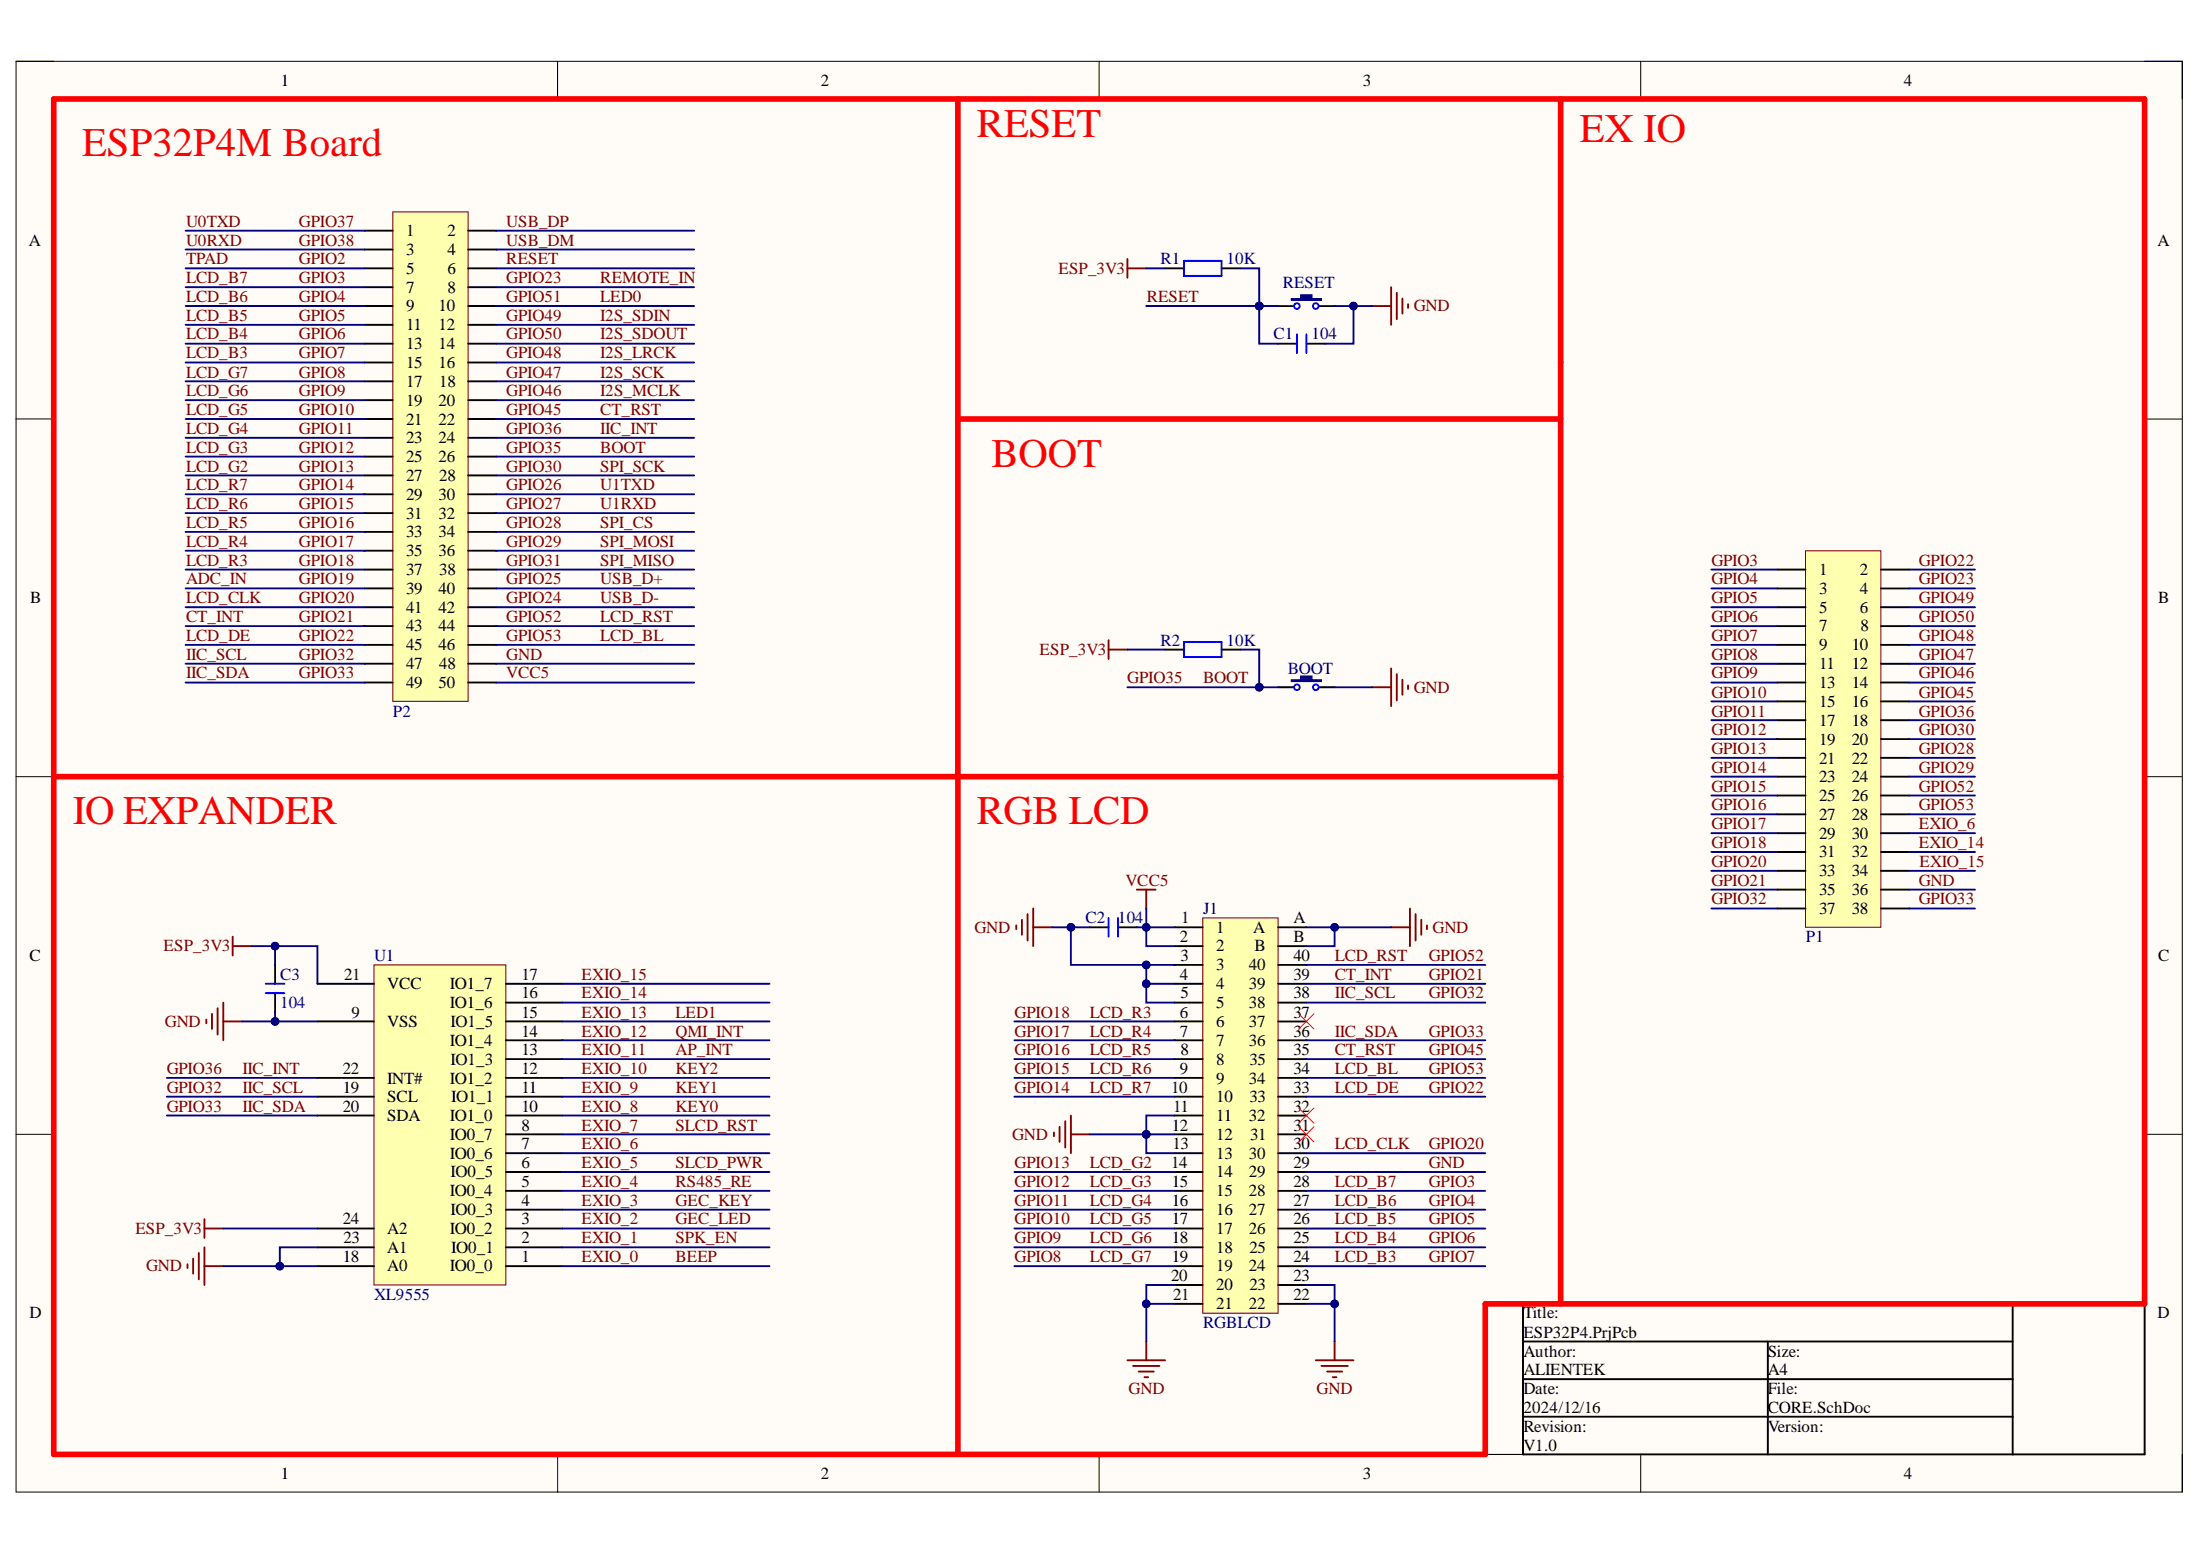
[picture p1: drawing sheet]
<svg xmlns="http://www.w3.org/2000/svg" width="297mm" height="210mm" viewBox="0 0 297 210" stroke-linecap="round" stroke-linejoin="round" font-family="sans-serif">
<path d="M2.2 8.3h292.4v193.1h-292.4z" fill-rule="evenodd" fill="#fffcf8"/>
<path d="M2.2 8.3h292.4v193.1h-292.4z" fill="none" stroke="#000" stroke-width=".14"/>
<path d="M7.3 13.4h282.3v182.9h-282.3z" fill-rule="evenodd" fill="#fffcf8"/>
<g fill="none" stroke="#000" stroke-width=".14">
<path d="M2.2 8.3h5.1M7.3 13.4h282.3v182.9h-282.3zM75.3 8.3v5.1M148.4 8.3v5.1M221.5 8.3v5.1M289.6 8.3h5v5.1M2.2 56.6h5.1M289.6 56.6h5M2.2 104.8h5.1M289.6 104.8h5M2.2 153.1h5.1M289.6 153.1h5"/>
<path d="M75.3 196.3v5.1M148.4 196.3v5.1M221.5 196.3v5.1M294.6 196.3v5.1"/>
</g>
<path d="M172.6 41.3h2.5M177.7 41.3h2.5M205.6 176h84v20.3h-84zM271.7 176v20.3M205.6 181.1h66.1M205.6 186.2h66.1M205.6 191.2h66.1M238.7 181.1v15.2" fill="none" stroke="#000" stroke-width=".25"/>
<path d="M7.3 13.4h282.3v162.6h-89.1v20.3h-193.2zM129.3 13.4v91.4h-122" fill="none" stroke="#f00" stroke-width=".76"/>
<circle cx="175.1" cy="41.3" r=".38" fill="#fff"/>
<circle cx="175.1" cy="41.3" r=".38" fill="none" stroke="#00f" stroke-width=".25"/>
<circle cx="177.7" cy="41.3" r=".38" fill="#fff"/>
<circle cx="177.7" cy="41.3" r=".38" fill="none" stroke="#00f" stroke-width=".25"/>
<path d="M174.3 40.4h4.1" fill="none" stroke="#000080" stroke-width=".25"/>
<path d="M174.3 40.3h4.1v.3h-4.1z" fill="none" stroke="#000080" stroke-width=".14"/>
<path d="M175.6 39.8h1.5v.5h-1.5z" fill-rule="evenodd" fill="#000080"/>
<path d="M175.6 39.8h1.5v.5h-1.5z" fill="none" stroke="#000080" stroke-width=".14"/>
<path d="M152.2 35v2.5M152.2 36.2h2.6" fill="none" stroke="#800000" stroke-width=".25"/>
<path d="M172.6 92.8h2.5M177.7 92.8h2.5" fill="none" stroke="#000" stroke-width=".25"/>
<circle cx="175.1" cy="92.8" r=".38" fill="#fff"/>
<circle cx="175.1" cy="92.8" r=".38" fill="none" stroke="#00f" stroke-width=".25"/>
<circle cx="177.7" cy="92.8" r=".38" fill="#fff"/>
<circle cx="177.7" cy="92.8" r=".38" fill="none" stroke="#00f" stroke-width=".25"/>
<path d="M174.3 91.9h4.1" fill="none" stroke="#000080" stroke-width=".25"/>
<path d="M174.3 91.8h4.1v.2h-4.1z" fill="none" stroke="#000080" stroke-width=".14"/>
<path d="M175.6 91.2h1.5v.6h-1.5z" fill-rule="evenodd" fill="#000080"/>
<path d="M175.6 91.2h1.5v.6h-1.5z" fill="none" stroke="#000080" stroke-width=".14"/>
<path d="M187.8 38.8v5M188.6 39.5v3.6M185.3 41.3h2.5M189.4 40.3v2M190.1 41.1v.5M149.7 86.4v2.6M149.7 87.7h2.5" fill="none" stroke="#800000" stroke-width=".25"/>
<path d="M157.3 36.2h2.6M164.9 36.2h2.6M172.6 46.4h2.5M176.4 46.4h2.5M157.3 87.7h2.6M164.9 87.7h2.6" fill="none" stroke="#000" stroke-width=".25"/>
<path d="M159.9 35.2h5v2h-5zM175.1 45.1v2.6M176.4 45.1v2.6M159.9 86.7h5v2h-5z" fill="none" stroke="#00f" stroke-width=".25"/>
<path d="M210.7 13.4v35.5M129.3 56.6h81.4M129.3 104.8v91.5" fill="none" stroke="#f00" stroke-width=".76"/>
<path d="M162.4 123.9h10.2v53.4h-10.2z" fill-rule="evenodd" fill="#ffffb0"/>
<path d="M162.4 123.9h10.2v53.4h-10.2z" fill="none" stroke="#800000" stroke-width=".14"/>
<g fill="none" stroke="#000" stroke-width=".25">
<path d="M147.1 125.2h2.6M150.9 125.2h2.6M158.6 125.2h3.8M158.6 127.7h3.8M158.6 130.3h3.8M158.6 132.8h3.8M158.6 135.3h3.8M158.6 137.9h3.8M172.6 125.2h3.8M172.6 127.7h3.8M172.6 130.3h3.8M172.6 132.8h3.8"/>
<path d="M172.6 135.3h3.8M172.6 137.9h3.8M158.6 140.4h3.8M158.6 143h3.8M158.6 145.5h3.8M158.6 148h3.8M158.6 150.6h3.8M158.6 153.1h3.8M158.6 155.7h3.8M158.6 158.2h3.8M172.6 140.4h3.8M172.6 143h3.8"/>
<path d="M172.6 145.5h3.8M172.6 148h3.8M172.6 150.6h3.8M172.6 153.1h3.8M172.6 155.7h3.8M172.6 158.2h3.8M158.6 160.7h3.8M158.6 163.3h3.8M158.6 165.8h3.8M158.6 168.4h3.8M158.6 170.9h3.8M158.6 173.5h3.8"/>
<path d="M158.6 176h3.8M172.6 160.8h3.8M172.6 163.3h3.8M172.6 165.8h3.8M172.6 168.4h3.8M172.6 173.5h3.8M172.6 176h3.8M172.6 170.9h3.8"/>
</g>
<path d="M149.7 123.9v2.5M150.9 123.9v2.5" fill="none" stroke="#00f" stroke-width=".25"/>
<g fill="none" stroke="#800000" stroke-width=".25">
<path d="M137.2 124.9v.5M138 124.2v2M138.7 123.4v3.6M139.5 122.6v5.1M139.5 125.2h2.5M187.8 125.2h2.6M190.4 122.6v5.1M191.1 123.4v3.6M191.9 124.2v2M192.7 124.9v.5M142.3 152.9v.5M143.1 152.1v2"/>
<path d="M143.8 151.3v3.6M144.6 150.6v5.1M144.6 153.1h2.5M152.2 183.6h5.1M153 184.4h3.5M153.7 185.1h2.1M154.5 185.9h.5M154.8 181.1v2.5M177.7 183.6h5M178.4 184.4h3.6M179.2 185.1h2M179.9 185.9h.5"/>
<path d="M180.2 181.1v2.5"/>
</g>
<path d="M175.4 136.9l2 2M177.4 136.9l-2 2M175.4 152.1l2 2M175.4 149.6l2 2M177.4 152.1l-2 2M177.4 149.6l-2 2" fill="none" stroke="#f00" stroke-width=".14"/>
<path d="M210.7 48.9v127.1" fill="none" stroke="#f00" stroke-width=".76"/>
<path d="M50.5 130.3h17.8v43.2h-17.8z" fill-rule="evenodd" fill="#ffffb0"/>
<path d="M50.5 130.3h17.8v43.2h-17.8z" fill="none" stroke="#800000" stroke-width=".14"/>
<g fill="none" stroke="#000" stroke-width=".25">
<path d="M37.1 130.3v2.5M37.1 134.1v2.5M42.9 132.8h7.6M42.9 137.9h7.6M68.3 132.8h7.6M68.3 137.9h7.6M68.3 135.3h7.6M42.9 145.5h7.6M42.9 148h7.6M42.9 150.6h7.6M68.3 145.5h7.6M68.3 148h7.6"/>
<path d="M68.3 150.6h7.6M68.3 140.4h7.6M68.3 143h7.6M68.3 153.1h7.6M68.3 155.7h7.6M68.3 158.2h7.6M42.9 165.8h7.6M42.9 168.4h7.6M42.9 170.9h7.6M68.3 165.8h7.6M68.3 168.4h7.6M68.3 170.9h7.6"/>
<path d="M68.3 160.7h7.6M68.3 163.3h7.6"/>
</g>
<g fill="none" stroke="#800000" stroke-width=".25">
<path d="M185.3 92.8h2.5M187.8 90.2v5.1M188.6 91v3.6M189.4 91.8v2M190.1 92.5v.5M27.9 137.6v.5M28.6 136.9v2M29.4 136.1v3.6M30.1 135.3v5.1M30.1 137.9h2.6M31.4 126.4v2.6M31.4 127.7h2.6"/>
<path d="M153.5 120.1h2.5M154.8 120.1v2.5M25.3 170.7v.5M26.1 169.9v2M26.8 169.1v3.6M27.6 168.4v5.1M27.6 170.9h2.5"/>
</g>
<path d="M35.9 134.1h2.5M35.9 132.8h2.5" fill="none" stroke="#00f" stroke-width=".25"/>
<path d="M129.3 104.8h81.4" fill="none" stroke="#f00" stroke-width=".76"/>
<path d="M53 28.6h10.2v66.1h-10.2z" fill-rule="evenodd" fill="#ffffb0"/>
<path d="M53 28.6h10.2v66.1h-10.2z" fill="none" stroke="#800000" stroke-width=".14"/>
<g fill="none" stroke="#000" stroke-width=".25">
<path d="M49.2 31.1h3.8M49.2 33.7h3.8M49.2 36.2h3.8M49.2 38.8h3.8M63.2 31.1h3.8M63.2 33.7h3.8M63.2 36.2h3.8M63.2 38.8h3.8M49.2 41.3h3.8M49.2 43.8h3.8M49.2 46.4h3.8M49.2 48.9h3.8"/>
<path d="M49.2 51.5h3.8M49.2 54h3.8M49.2 56.6h3.8M49.2 59.1h3.8M63.2 41.3h3.8M63.2 43.8h3.8M63.2 46.4h3.8M63.2 48.9h3.8M63.2 51.5h3.8M63.2 54h3.8M63.2 56.6h3.8M63.2 59.1h3.8"/>
<path d="M49.2 61.6h3.8M49.2 64.2h3.8M49.2 66.7h3.8M49.2 69.3h3.8M49.2 71.8h3.8M49.2 74.3h3.8M49.2 76.9h3.8M49.2 79.4h3.8M63.2 61.6h3.8M63.2 64.2h3.8M63.2 66.7h3.8M63.2 69.3h3.8"/>
<path d="M63.2 71.8h3.8M63.2 74.3h3.8M63.2 76.9h3.8M63.2 79.4h3.8M49.2 82h3.8M49.2 84.5h3.8M49.2 87.1h3.8M49.2 89.6h3.8M49.2 92.1h3.8M63.2 82h3.8M63.2 84.5h3.8M63.2 87.1h3.8"/>
<path d="M63.2 89.6h3.8M63.2 92.1h3.8"/>
</g>
<path d="M243.8 74.3h10.2v50.9h-10.2z" fill-rule="evenodd" fill="#ffffb0"/>
<path d="M243.8 74.3h10.2v50.9h-10.2z" fill="none" stroke="#800000" stroke-width=".14"/>
<g fill="none" stroke="#000" stroke-width=".25">
<path d="M240 76.9h3.8M240 79.4h3.8M254 76.9h3.8M254 79.4h3.8M240 82h3.8M240 84.5h3.8M240 87.1h3.8M240 89.6h3.8M240 92.1h3.8M240 94.7h3.8M240 97.2h3.8M240 99.8h3.8"/>
<path d="M254 82h3.8M254 84.5h3.8M254 87.1h3.8M254 89.6h3.8M254 92.1h3.8M254 94.7h3.8M254 97.2h3.8M254 99.8h3.8M240 102.3h3.8M240 104.8h3.8M240 107.4h3.8M240 109.9h3.8"/>
<path d="M240 112.5h3.8M240 115h3.8M240 117.6h3.8M254 102.3h3.8M254 104.8h3.8M254 107.4h3.8M254 109.9h3.8M254 112.5h3.8M254 115h3.8M254 117.6h3.8M240 120.1h3.8M240 122.6h3.8"/>
<path d="M254 120.1h3.8M254 122.6h3.8"/>
</g>
<g fill="none" stroke="#000080" stroke-width=".25">
<path d="M25.1 31.1h24.1M25.1 33.7h24.1M25.1 36.2h24.1M25.1 38.8h24.1M67 31.1h26.7M67 33.7h26.7M67 36.2h26.7M25.1 41.3h24.1M25.1 43.8h24.1M25.1 46.4h24.1M25.1 48.9h24.1M25.1 51.5h24.1"/>
<path d="M25.1 54h24.1M25.1 56.6h24.1M25.1 59.1h24.1M67 43.8h26.7M67 46.4h26.7M67 48.9h26.7M67 51.5h26.7M67 54h26.7M67 56.6h26.7M67 59.1h26.7M154.8 41.3h15.2M25.1 61.6h24.1"/>
<path d="M25.1 64.2h24.1M25.1 66.7h24.1M25.1 69.3h24.1M25.1 71.8h24.1M25.1 74.3h24.1M25.1 76.9h24.1M25.1 79.4h24.1M67 61.6h26.7M67 64.2h26.7M67 66.7h26.7M67 69.3h26.7M67 71.8h26.7"/>
<path d="M67 74.3h26.7M67 76.9h26.7M67 79.4h26.7M25.1 82h24.1M25.1 84.5h24.1M25.1 87.1h24.1M25.1 89.6h24.1M25.1 92.1h24.1M67 82h26.7M67 84.5h26.7M67 87.1h26.7M67 89.6h26.7"/>
<path d="M67 92.1h26.7"/>
</g>
<circle cx="170" cy="41.3" r=".51" fill="#000080"/>
<circle cx="170" cy="41.3" r=".51" fill="none" stroke="#000080" stroke-width=".14"/>
<path d="M170 41.3v5.1h2.6" fill="none" stroke="#000080" stroke-width=".25"/>
<circle cx="170" cy="41.3" r=".51" fill="#000080"/>
<circle cx="170" cy="41.3" r=".51" fill="none" stroke="#000080" stroke-width=".14"/>
<path d="M167.5 36.2h2.5v5.1" fill="none" stroke="#000080" stroke-width=".25"/>
<circle cx="170" cy="41.3" r=".51" fill="#000080"/>
<circle cx="170" cy="41.3" r=".51" fill="none" stroke="#000080" stroke-width=".14"/>
<path d="M170 41.3h2.6" fill="none" stroke="#000080" stroke-width=".25"/>
<circle cx="170" cy="41.3" r=".51" fill="#000080"/>
<circle cx="170" cy="41.3" r=".51" fill="none" stroke="#000080" stroke-width=".14"/>
<g fill="none" stroke="#000080" stroke-width=".25">
<path d="M154.8 36.2h2.5M152.2 87.7h5.1M180.2 92.8h5.1M137 137.9h21.6M154.8 132.8h3.8M176.4 130.3h24.1M176.4 132.8h24.1M176.4 135.3h24.1M137 140.4h21.6M137 143h21.6M137 145.5h21.6M137 148h21.6"/>
<path d="M137 158.2h21.6M176.4 140.4h24.1M176.4 143h24.1M176.4 145.5h24.1M176.4 148h24.1M176.4 158.2h24.1M176.4 155.7h24.1M137 160.7h21.6M137 163.3h21.6M137 165.8h21.6M137 168.4h21.6M137 170.9h21.6"/>
<path d="M176.4 160.8h24.1M176.4 163.3h24.1M176.4 165.8h24.1M176.4 168.4h24.1M176.4 170.9h24.1"/>
</g>
<circle cx="154.8" cy="132.8" r=".51" fill="#000080"/>
<circle cx="154.8" cy="132.8" r=".51" fill="none" stroke="#000080" stroke-width=".14"/>
<path d="M158.6 150.6h-3.8v2.5" fill="none" stroke="#000080" stroke-width=".25"/>
<circle cx="154.8" cy="153.1" r=".51" fill="#000080"/>
<circle cx="154.8" cy="153.1" r=".51" fill="none" stroke="#000080" stroke-width=".14"/>
<path d="M154.8 153.1v2.6h3.8" fill="none" stroke="#000080" stroke-width=".25"/>
<circle cx="154.8" cy="153.1" r=".51" fill="#000080"/>
<circle cx="154.8" cy="153.1" r=".51" fill="none" stroke="#000080" stroke-width=".14"/>
<path d="M176.4 173.5h3.8v2.5" fill="none" stroke="#000080" stroke-width=".25"/>
<circle cx="180.2" cy="176" r=".51" fill="#000080"/>
<circle cx="180.2" cy="176" r=".51" fill="none" stroke="#000080" stroke-width=".14"/>
<path d="M180.2 125.2v2.5h-3.8" fill="none" stroke="#000080" stroke-width=".25"/>
<circle cx="180.2" cy="125.2" r=".51" fill="#000080"/>
<circle cx="180.2" cy="125.2" r=".51" fill="none" stroke="#000080" stroke-width=".14"/>
<path d="M144.6 125.2v5.1h10.2" fill="none" stroke="#000080" stroke-width=".25"/>
<circle cx="144.6" cy="125.2" r=".51" fill="#000080"/>
<circle cx="144.6" cy="125.2" r=".51" fill="none" stroke="#000080" stroke-width=".14"/>
<circle cx="154.8" cy="130.3" r=".51" fill="#000080"/>
<circle cx="154.8" cy="130.3" r=".51" fill="none" stroke="#000080" stroke-width=".14"/>
<g fill="none" stroke="#000080" stroke-width=".25">
<path d="M75.9 132.8h28M75.9 135.3h28M75.9 137.9h28M75.9 140.4h28M75.9 143h28M75.9 145.5h28M75.9 148h28M75.9 150.6h28M75.9 153.1h28M75.9 155.7h28M75.9 158.2h28M42.9 168.4h-5.1v2.5"/>
<path d="M75.9 160.7h28M75.9 163.3h28M75.9 165.8h28M75.9 168.4h28M75.9 170.9h28"/>
</g>
<circle cx="37.8" cy="170.9" r=".51" fill="#000080"/>
<circle cx="37.8" cy="170.9" r=".51" fill="none" stroke="#000080" stroke-width=".14"/>
<path d="M154.8 122.6v2.6h3.8M22.5 145.5h20.4M22.5 148h20.4M22.5 150.6h20.4" fill="none" stroke="#000080" stroke-width=".25"/>
<circle cx="154.8" cy="125.2" r=".51" fill="#000080"/>
<circle cx="154.8" cy="125.2" r=".51" fill="none" stroke="#000080" stroke-width=".14"/>
<path d="M182.7 41.3v5.1h-3.8" fill="none" stroke="#000080" stroke-width=".25"/>
<circle cx="182.7" cy="41.3" r=".51" fill="#000080"/>
<circle cx="182.7" cy="41.3" r=".51" fill="none" stroke="#000080" stroke-width=".14"/>
<path d="M180.2 41.3h5.1" fill="none" stroke="#000080" stroke-width=".25"/>
<circle cx="182.7" cy="41.3" r=".51" fill="#000080"/>
<circle cx="182.7" cy="41.3" r=".51" fill="none" stroke="#000080" stroke-width=".14"/>
<path d="M167.5 87.7h2.5v5.1" fill="none" stroke="#000080" stroke-width=".25"/>
<circle cx="170" cy="92.8" r=".51" fill="#000080"/>
<circle cx="170" cy="92.8" r=".51" fill="none" stroke="#000080" stroke-width=".14"/>
<path d="M152.2 92.8h20.4" fill="none" stroke="#000080" stroke-width=".25"/>
<circle cx="170" cy="92.8" r=".51" fill="#000080"/>
<circle cx="170" cy="92.8" r=".51" fill="none" stroke="#000080" stroke-width=".14"/>
<path d="M30.1 170.9h12.8" fill="none" stroke="#000080" stroke-width=".25"/>
<circle cx="37.8" cy="170.9" r=".51" fill="#000080"/>
<circle cx="37.8" cy="170.9" r=".51" fill="none" stroke="#000080" stroke-width=".14"/>
<path d="M153.5 125.2h1.3v2.5h3.8" fill="none" stroke="#000080" stroke-width=".25"/>
<circle cx="154.8" cy="125.2" r=".51" fill="#000080"/>
<circle cx="154.8" cy="125.2" r=".51" fill="none" stroke="#000080" stroke-width=".14"/>
<path d="M158.6 176h-3.8v5.1" fill="none" stroke="#000080" stroke-width=".25"/>
<circle cx="154.8" cy="176" r=".51" fill="#000080"/>
<circle cx="154.8" cy="176" r=".51" fill="none" stroke="#000080" stroke-width=".14"/>
<path d="M158.6 173.5h-3.8v2.5" fill="none" stroke="#000080" stroke-width=".25"/>
<circle cx="154.8" cy="176" r=".51" fill="#000080"/>
<circle cx="154.8" cy="176" r=".51" fill="none" stroke="#000080" stroke-width=".14"/>
<path d="M176.4 176h3.8v5.1" fill="none" stroke="#000080" stroke-width=".25"/>
<circle cx="180.2" cy="176" r=".51" fill="#000080"/>
<circle cx="180.2" cy="176" r=".51" fill="none" stroke="#000080" stroke-width=".14"/>
<path d="M142 125.2h5.1" fill="none" stroke="#000080" stroke-width=".25"/>
<circle cx="144.6" cy="125.2" r=".51" fill="#000080"/>
<circle cx="144.6" cy="125.2" r=".51" fill="none" stroke="#000080" stroke-width=".14"/>
<path d="M147.1 153.1h11.5" fill="none" stroke="#000080" stroke-width=".25"/>
<circle cx="154.8" cy="153.1" r=".51" fill="#000080"/>
<circle cx="154.8" cy="153.1" r=".51" fill="none" stroke="#000080" stroke-width=".14"/>
<path d="M158.6 130.3h-3.8v5h3.8" fill="none" stroke="#000080" stroke-width=".25"/>
<circle cx="154.8" cy="132.8" r=".51" fill="#000080"/>
<circle cx="154.8" cy="132.8" r=".51" fill="none" stroke="#000080" stroke-width=".14"/>
<circle cx="154.8" cy="130.3" r=".51" fill="#000080"/>
<circle cx="154.8" cy="130.3" r=".51" fill="none" stroke="#000080" stroke-width=".14"/>
<path d="M176.4 125.2h11.4" fill="none" stroke="#000080" stroke-width=".25"/>
<circle cx="180.2" cy="125.2" r=".51" fill="#000080"/>
<circle cx="180.2" cy="125.2" r=".51" fill="none" stroke="#000080" stroke-width=".14"/>
<path d="M67 38.8h26.7M67 41.3h26.7M32.7 137.9h10.2" fill="none" stroke="#000080" stroke-width=".25"/>
<circle cx="37.1" cy="137.9" r=".51" fill="#000080"/>
<circle cx="37.1" cy="137.9" r=".51" fill="none" stroke="#000080" stroke-width=".14"/>
<path d="M34 127.7h8.9v5.1" fill="none" stroke="#000080" stroke-width=".25"/>
<circle cx="37.1" cy="127.7" r=".51" fill="#000080"/>
<circle cx="37.1" cy="127.7" r=".51" fill="none" stroke="#000080" stroke-width=".14"/>
<path d="M37.1 136.6v1.3" fill="none" stroke="#000080" stroke-width=".25"/>
<circle cx="37.1" cy="137.9" r=".51" fill="#000080"/>
<circle cx="37.1" cy="137.9" r=".51" fill="none" stroke="#000080" stroke-width=".14"/>
<path d="M37.1 127.7v2.6" fill="none" stroke="#000080" stroke-width=".25"/>
<circle cx="37.1" cy="127.7" r=".51" fill="#000080"/>
<circle cx="37.1" cy="127.7" r=".51" fill="none" stroke="#000080" stroke-width=".14"/>
<g fill="none" stroke="#000080" stroke-width=".25">
<path d="M231.1 76.9h8.9M231.1 79.4h8.9M257.8 76.9h8.9M257.8 79.4h8.9M231.1 82h8.9M231.1 84.5h8.9M231.1 87.1h8.9M231.1 89.6h8.9M231.1 92.1h8.9M231.1 94.7h8.9M231.1 97.2h8.9M231.1 99.8h8.9"/>
<path d="M257.8 82h8.9M257.8 84.5h8.9M257.8 87.1h8.9M257.8 89.6h8.9M257.8 92.1h8.9M257.8 94.7h8.9M257.8 97.2h8.9M257.8 99.8h8.9M231.1 102.3h8.9M231.1 104.8h8.9M231.1 107.4h8.9M231.1 109.9h8.9"/>
<path d="M231.1 112.5h8.9M231.1 115h8.9M231.1 117.6h8.9M257.8 102.3h8.9M257.8 104.8h8.9M257.8 107.4h8.9M257.8 109.9h8.9M257.8 112.5h8.9M257.8 115h8.9M257.8 117.6h8.9M231.1 120.1h8.9M231.1 122.6h8.9"/>
<path d="M257.8 120.1h8.9M257.8 122.6h8.9M30.1 165.8h12.8"/>
</g>
<path d="M27.6 164.6v2.5M27.6 165.8h2.5" fill="none" stroke="#800000" stroke-width=".25"/>
<g font-size="5.5" fill="#f00">
<text x="11.1" y="21.1">ESP32P4M Board</text>
<text x="131.9" y="18.5">RESET</text>
<text x="213.3" y="19.1">EX IO</text>
<text x="133.8" y="63">BOOT</text>
<text x="9.8" y="111.3">IO EXPANDER</text>
<text x="131.9" y="111.3">RGB LCD</text>
</g>
<g font-size="2.3">
<text x="37.9" y="11.6">1</text>
<text x="110.8" y="11.6">2</text>
<text x="184" y="11.6">3</text>
<text x="257" y="11.6">4</text>
<text x="3.9" y="33.1">A</text>
<text x="54.8" y="31.9">1</text>
<text x="54.8" y="34.4">3</text>
<text x="60.4" y="31.9">2</text>
<text x="60.4" y="34.4">4</text>
<text x="291.3" y="33.1">A</text>
<text x="54.8" y="36.9">5</text>
<text x="54.8" y="39.5">7</text>
<text x="60.4" y="36.9">6</text>
<text x="60.4" y="39.5">8</text>
<text x="54.8" y="42">9</text>
<text x="54.8" y="44.6">11</text>
<text x="54.8" y="47.1">13</text>
<text x="59.2" y="42">10</text>
<text x="59.2" y="44.6">12</text>
<text x="59.2" y="47.1">14</text>
<text x="54.8" y="49.7">15</text>
<text x="54.8" y="52.3">17</text>
<text x="59.2" y="49.7">16</text>
<text x="59.3" y="52.3">18</text>
<text x="54.8" y="54.8">19</text>
<text x="54.8" y="57.3">21</text>
<text x="54.8" y="59.9">23</text>
<text x="59.2" y="54.8">20</text>
<text x="59.2" y="57.3">22</text>
<text x="59.2" y="59.9">24</text>
<text x="54.8" y="62.4">25</text>
<text x="54.8" y="64.9">27</text>
<text x="59.2" y="62.4">26</text>
<text x="59.3" y="64.9">28</text>
<text x="54.8" y="67.5">29</text>
<text x="54.8" y="70">31</text>
<text x="59.2" y="67.5">30</text>
<text x="59.2" y="70">32</text>
<text x="54.8" y="72.5">33</text>
<text x="54.8" y="75.1">35</text>
<text x="54.8" y="77.6">37</text>
<text x="59.2" y="72.5">34</text>
<text x="59.2" y="75.1">36</text>
<text x="59.3" y="77.6">38</text>
<text x="245.6" y="77.6">1</text>
<text x="251.1" y="77.6">2</text>
<text x="4.1" y="81.4">B</text>
<text x="54.8" y="80.2">39</text>
<text x="54.8" y="82.7">41</text>
<text x="59.2" y="80.2">40</text>
<text x="59.2" y="82.7">42</text>
<text x="245.6" y="80.2">3</text>
<text x="245.6" y="82.7">5</text>
<text x="251.1" y="80.2">4</text>
<text x="251.1" y="82.7">6</text>
<text x="291.4" y="81.4">B</text>
<text x="54.8" y="85.2">43</text>
<text x="54.8" y="87.8">45</text>
<text x="59.2" y="85.2">44</text>
<text x="59.2" y="87.8">46</text>
<text x="245.6" y="85.2">7</text>
<text x="245.6" y="87.8">9</text>
<text x="250" y="87.8">10</text>
<text x="251.2" y="85.2">8</text>
<text x="54.8" y="90.3">47</text>
<text x="54.8" y="92.9">49</text>
<text x="59.2" y="92.9">50</text>
<text x="59.3" y="90.3">48</text>
<text x="245.6" y="90.3">11</text>
<text x="245.6" y="92.9">13</text>
<text x="245.6" y="95.5">15</text>
<text x="250" y="90.3">12</text>
<text x="250" y="92.9">14</text>
<text x="250" y="95.5">16</text>
<text x="245.6" y="98">17</text>
<text x="245.6" y="100.5">19</text>
<text x="250" y="98">18</text>
<text x="250" y="100.5">20</text>
<text x="245.6" y="103.1">21</text>
<text x="245.6" y="105.6">23</text>
<text x="250" y="103.1">22</text>
<text x="250" y="105.6">24</text>
<text x="245.6" y="108.1">25</text>
<text x="245.6" y="110.7">27</text>
<text x="245.6" y="113.2">29</text>
<text x="250" y="108.1">26</text>
<text x="250" y="110.7">28</text>
<text x="250" y="113.2">30</text>
<text x="245.6" y="115.7">31</text>
<text x="245.6" y="118.3">33</text>
<text x="250" y="115.7">32</text>
<text x="250" y="118.3">34</text>
<text x="159.5" y="124.6">1</text>
<text x="164.2" y="125.9">1</text>
<text x="169.2" y="125.9">A</text>
<text x="174.6" y="124.6">A</text>
<text x="245.6" y="120.8">35</text>
<text x="245.6" y="123.4">37</text>
<text x="250" y="120.8">36</text>
<text x="250" y="123.4">38</text>
<text x="4" y="129.7">C</text>
<text x="159.3" y="127.2">2</text>
<text x="159.4" y="129.7">3</text>
<text x="164.2" y="128.4">2</text>
<text x="164.2" y="131">3</text>
<text x="168.6" y="131">40</text>
<text x="169.4" y="128.4">B</text>
<text x="174.6" y="127.2">B</text>
<text x="174.6" y="129.7">40</text>
<text x="291.4" y="129.7">C</text>
<text x="46.4" y="132.2">21</text>
<text x="47.5" y="137.4">9</text>
<text x="52.3" y="133.5">VCC</text>
<text x="60.7" y="133.5">IO1_7</text>
<text x="60.7" y="136.1">IO1_6</text>
<text x="70.4" y="132.2">17</text>
<text x="70.4" y="134.8">16</text>
<text x="70.4" y="137.4">15</text>
<text x="159.3" y="132.2">4</text>
<text x="159.3" y="137.4">6</text>
<text x="159.4" y="134.8">5</text>
<text x="164.2" y="133.5">4</text>
<text x="164.2" y="136.1">5</text>
<text x="168.6" y="136.1">38</text>
<text x="168.6" y="133.5">39</text>
<text x="174.6" y="137.4">37</text>
<text x="174.6" y="134.8">38</text>
<text x="174.6" y="132.2">39</text>
<text x="52.3" y="138.7">VSS</text>
<text x="60.7" y="141.2">IO1_4</text>
<text x="60.8" y="138.7">IO1_5</text>
<text x="60.8" y="143.7">IO1_3</text>
<text x="70.4" y="139.9">14</text>
<text x="70.4" y="142.5">13</text>
<text x="159.3" y="139.9">7</text>
<text x="159.4" y="142.5">8</text>
<text x="164.2" y="138.7">6</text>
<text x="164.2" y="141.2">7</text>
<text x="164.2" y="143.7">8</text>
<text x="168.6" y="141.2">36</text>
<text x="168.6" y="138.7">37</text>
<text x="168.7" y="143.7">35</text>
<text x="174.6" y="142.5">35</text>
<text x="174.6" y="139.9">36</text>
<text x="46.3" y="145">22</text>
<text x="46.3" y="147.5">19</text>
<text x="52.3" y="146.3">INT#</text>
<text x="52.3" y="148.8">SCL</text>
<text x="60.7" y="146.3">IO1_2</text>
<text x="60.9" y="148.8">IO1_1</text>
<text x="70.4" y="145">12</text>
<text x="70.4" y="147.5">11</text>
<text x="158.1" y="147.5">10</text>
<text x="159.3" y="145">9</text>
<text x="164.2" y="146.3">9</text>
<text x="164.2" y="148.8">10</text>
<text x="168.6" y="146.3">34</text>
<text x="168.7" y="148.8">33</text>
<text x="174.6" y="147.5">33</text>
<text x="174.6" y="145">34</text>
<text x="46.3" y="150.1">20</text>
<text x="52.3" y="151.3">SDA</text>
<text x="60.7" y="151.3">IO1_0</text>
<text x="60.7" y="153.9">IO0_7</text>
<text x="70.4" y="150.1">10</text>
<text x="70.4" y="152.6">8</text>
<text x="70.4" y="155.1">7</text>
<text x="158.2" y="152.6">12</text>
<text x="158.3" y="155.1">13</text>
<text x="158.4" y="150.1">11</text>
<text x="164.2" y="151.3">11</text>
<text x="164.2" y="153.9">12</text>
<text x="168.6" y="151.3">32</text>
<text x="168.8" y="153.9">31</text>
<text x="174.6" y="155.1">30</text>
<text x="174.6" y="152.6">31</text>
<text x="174.6" y="150.1">32</text>
<text x="60.7" y="156.4">IO0_6</text>
<text x="60.7" y="161.5">IO0_4</text>
<text x="60.8" y="158.9">IO0_5</text>
<text x="70.4" y="157.7">6</text>
<text x="70.4" y="160.2">5</text>
<text x="158.1" y="157.7">14</text>
<text x="158.2" y="160.2">15</text>
<text x="164.2" y="156.4">13</text>
<text x="164.2" y="158.9">14</text>
<text x="164.2" y="161.5">15</text>
<text x="168.6" y="161.5">28</text>
<text x="168.6" y="158.9">29</text>
<text x="168.6" y="156.4">30</text>
<text x="174.6" y="160.2">28</text>
<text x="174.6" y="157.7">29</text>
<text x="46.3" y="165.3">24</text>
<text x="46.4" y="167.8">23</text>
<text x="52.3" y="166.6">A2</text>
<text x="60.7" y="166.6">IO0_2</text>
<text x="60.8" y="164">IO0_3</text>
<text x="70.4" y="162.7">4</text>
<text x="70.4" y="165.3">3</text>
<text x="70.4" y="167.8">2</text>
<text x="158.2" y="162.7">16</text>
<text x="158.2" y="165.3">17</text>
<text x="158.2" y="167.8">18</text>
<text x="164.2" y="164">16</text>
<text x="164.2" y="166.6">17</text>
<text x="168.6" y="166.6">26</text>
<text x="168.6" y="164">27</text>
<text x="174.6" y="167.8">25</text>
<text x="174.6" y="165.3">26</text>
<text x="174.6" y="162.7">27</text>
<text x="46.3" y="170.4">18</text>
<text x="52.3" y="169.1">A1</text>
<text x="52.3" y="171.6">A0</text>
<text x="60.7" y="171.6">IO0_0</text>
<text x="60.9" y="169.1">IO0_1</text>
<text x="70.4" y="170.4">1</text>
<text x="158.1" y="172.9">20</text>
<text x="158.2" y="170.4">19</text>
<text x="164.2" y="169.1">18</text>
<text x="164.2" y="171.6">19</text>
<text x="168.6" y="171.6">24</text>
<text x="168.7" y="169.1">25</text>
<text x="174.6" y="172.9">23</text>
<text x="174.6" y="170.4">24</text>
<text x="4" y="178">D</text>
<text x="158.4" y="175.4">21</text>
<text x="164.2" y="174.2">20</text>
<text x="164.2" y="176.7">21</text>
<text x="168.6" y="176.7">22</text>
<text x="168.7" y="174.2">23</text>
<text x="174.6" y="175.4">22</text>
<text x="205.7" y="178">Title:</text>
<text x="291.3" y="178">D</text>
<text x="205.7" y="183.1">Author:</text>
<text x="205.7" y="180.6">ESP32P4.PrjPcb</text>
<text x="205.7" y="185.7">ALIENTEK</text>
<text x="238.7" y="183.1">Size:</text>
<text x="238.7" y="185.7">A4</text>
<text x="205.7" y="188.2">Date:</text>
<text x="205.7" y="190.7">2024/12/16</text>
<text x="238.7" y="188.2">File:</text>
<text x="238.7" y="190.7">CORE.SchDoc</text>
<text x="205.7" y="193.3">Revision:</text>
<text x="205.7" y="195.8">V1.0</text>
<text x="238.7" y="193.3">Version:</text>
<text x="37.9" y="199.6">1</text>
<text x="110.8" y="199.6">2</text>
<text x="184" y="199.6">3</text>
<text x="257" y="199.6">4</text>
</g>
<g font-size="2.3" fill="#800000">
<text x="25.1" y="30.6">U0TXD</text>
<text x="25.1" y="33.1">U0RXD</text>
<text x="25.1" y="35.7">TPAD</text>
<text x="40.4" y="30.6">GPIO37</text>
<text x="40.4" y="33.1">GPIO38</text>
<text x="40.4" y="35.7">GPIO2</text>
<text x="68.4" y="35.7">RESET</text>
<text x="68.4" y="33.1">USB_DM</text>
<text x="68.4" y="30.6">USB_DP</text>
<text x="25.1" y="40.8">LCD_B6</text>
<text x="25.1" y="38.2">LCD_B7</text>
<text x="40.4" y="38.2">GPIO3</text>
<text x="40.4" y="40.8">GPIO4</text>
<text x="68.4" y="38.2">GPIO23</text>
<text x="68.4" y="40.8">GPIO51</text>
<text x="81.1" y="40.8">LED0</text>
<text x="81.1" y="38.2">REMOTE_IN</text>
<text x="142.9" y="36.9">ESP_3V3</text>
<text x="154.8" y="40.8">RESET</text>
<text x="25.1" y="45.8">LCD_B4</text>
<text x="25.1" y="43.3">LCD_B5</text>
<text x="40.4" y="43.3">GPIO5</text>
<text x="40.4" y="45.8">GPIO6</text>
<text x="68.4" y="43.3">GPIO49</text>
<text x="68.4" y="45.8">GPIO50</text>
<text x="81.1" y="43.3">I2S_SDIN</text>
<text x="81.1" y="45.8">I2S_SDOUT</text>
<text x="190.9" y="42">GND</text>
<text x="25.1" y="48.4">LCD_B3</text>
<text x="25.1" y="53.5">LCD_G6</text>
<text x="25.1" y="51">LCD_G7</text>
<text x="40.4" y="48.4">GPIO7</text>
<text x="40.4" y="51">GPIO8</text>
<text x="40.4" y="53.5">GPIO9</text>
<text x="68.4" y="53.5">GPIO46</text>
<text x="68.4" y="51">GPIO47</text>
<text x="68.4" y="48.4">GPIO48</text>
<text x="81.1" y="53.5">I2S_MCLK</text>
<text x="81.1" y="51">I2S_SCK</text>
<text x="81.1" y="48.4">I2S_LRCK</text>
<text x="25.1" y="58.6">LCD_G4</text>
<text x="25.1" y="56.1">LCD_G5</text>
<text x="40.4" y="56.1">GPIO10</text>
<text x="40.4" y="58.6">GPIO11</text>
<text x="68.4" y="58.6">GPIO36</text>
<text x="68.4" y="56.1">GPIO45</text>
<text x="81.1" y="56.1">CT_RST</text>
<text x="81.1" y="58.6">IIC_INT</text>
<text x="25.1" y="63.7">LCD_G2</text>
<text x="25.1" y="61.1">LCD_G3</text>
<text x="40.4" y="61.1">GPIO12</text>
<text x="40.4" y="63.7">GPIO13</text>
<text x="68.4" y="63.7">GPIO30</text>
<text x="68.4" y="61.1">GPIO35</text>
<text x="81.1" y="61.1">BOOT</text>
<text x="81.1" y="63.7">SPI_SCK</text>
<text x="25.1" y="71.3">LCD_R5</text>
<text x="25.1" y="68.7">LCD_R6</text>
<text x="25.1" y="66.2">LCD_R7</text>
<text x="40.4" y="66.2">GPIO14</text>
<text x="40.4" y="68.7">GPIO15</text>
<text x="40.4" y="71.3">GPIO16</text>
<text x="68.4" y="66.2">GPIO26</text>
<text x="68.4" y="68.7">GPIO27</text>
<text x="68.4" y="71.3">GPIO28</text>
<text x="81.1" y="66.2">U1TXD</text>
<text x="81.1" y="68.7">U1RXD</text>
<text x="81.1" y="71.3">SPI_CS</text>
<text x="25.1" y="76.3">LCD_R3</text>
<text x="25.1" y="73.8">LCD_R4</text>
<text x="40.4" y="73.8">GPIO17</text>
<text x="40.4" y="76.3">GPIO18</text>
<text x="68.4" y="73.8">GPIO29</text>
<text x="68.4" y="76.3">GPIO31</text>
<text x="81.1" y="76.3">SPI_MISO</text>
<text x="81.1" y="73.8">SPI_MOSI</text>
<text x="231.1" y="76.3">GPIO3</text>
<text x="259.1" y="76.3">GPIO22</text>
<text x="25.1" y="84">CT_INT</text>
<text x="25.1" y="81.4">LCD_CLK</text>
<text x="25.1" y="78.9">ADC_IN</text>
<text x="40.4" y="78.9">GPIO19</text>
<text x="40.4" y="81.4">GPIO20</text>
<text x="40.4" y="84">GPIO21</text>
<text x="68.4" y="81.4">GPIO24</text>
<text x="68.4" y="78.9">GPIO25</text>
<text x="68.4" y="84">GPIO52</text>
<text x="81.1" y="81.4">USB_D-</text>
<text x="81.1" y="78.9">USB_D+</text>
<text x="81.1" y="84">LCD_RST</text>
<text x="231.1" y="78.9">GPIO4</text>
<text x="231.1" y="81.4">GPIO5</text>
<text x="231.1" y="84">GPIO6</text>
<text x="259.1" y="78.9">GPIO23</text>
<text x="259.1" y="81.4">GPIO49</text>
<text x="259.1" y="84">GPIO50</text>
<text x="25.1" y="89">IIC_SCL</text>
<text x="25.1" y="86.5">LCD_DE</text>
<text x="40.4" y="86.5">GPIO22</text>
<text x="40.4" y="89">GPIO32</text>
<text x="68.4" y="86.5">GPIO53</text>
<text x="68.4" y="89">GND</text>
<text x="81.1" y="86.5">LCD_BL</text>
<text x="140.4" y="88.4">ESP_3V3</text>
<text x="231.1" y="86.5">GPIO7</text>
<text x="231.1" y="89">GPIO8</text>
<text x="259.1" y="89">GPIO47</text>
<text x="259.1" y="86.5">GPIO48</text>
<text x="25.1" y="91.6">IIC_SDA</text>
<text x="40.4" y="91.6">GPIO33</text>
<text x="68.4" y="91.6">VCC5</text>
<text x="152.2" y="92.2">GPIO35</text>
<text x="162.4" y="92.2">BOOT</text>
<text x="190.9" y="93.5">GND</text>
<text x="231.1" y="91.6">GPIO9</text>
<text x="231.1" y="94.2">GPIO10</text>
<text x="259.1" y="94.2">GPIO45</text>
<text x="259.1" y="91.6">GPIO46</text>
<text x="231.1" y="96.7">GPIO11</text>
<text x="231.1" y="99.3">GPIO12</text>
<text x="231.1" y="101.8">GPIO13</text>
<text x="259.1" y="96.7">GPIO36</text>
<text x="259.1" y="99.3">GPIO30</text>
<text x="259.1" y="101.8">GPIO28</text>
<text x="231.1" y="104.3">GPIO14</text>
<text x="231.1" y="106.9">GPIO15</text>
<text x="259.1" y="104.3">GPIO29</text>
<text x="259.1" y="106.9">GPIO52</text>
<text x="231.1" y="109.4">GPIO16</text>
<text x="231.1" y="111.9">GPIO17</text>
<text x="259.1" y="109.4">GPIO53</text>
<text x="259.1" y="111.9">EXIO_6</text>
<text x="152" y="119.5">VCC5</text>
<text x="231.1" y="114.5">GPIO18</text>
<text x="231.1" y="117">GPIO20</text>
<text x="231.1" y="119.5">GPIO21</text>
<text x="259.1" y="114.5">EXIO_14</text>
<text x="259.1" y="119.5">GND</text>
<text x="259.2" y="117">EXIO_15</text>
<text x="131.6" y="125.9">GND</text>
<text x="193.4" y="125.9">GND</text>
<text x="231.1" y="122.1">GPIO32</text>
<text x="259.1" y="122.1">GPIO33</text>
<text x="22.1" y="128.4">ESP_3V3</text>
<text x="180.2" y="129.7">LCD_RST</text>
<text x="192.9" y="129.7">GPIO52</text>
<text x="78.5" y="137.4">EXIO_13</text>
<text x="78.5" y="134.8">EXIO_14</text>
<text x="78.5" y="132.2">EXIO_15</text>
<text x="91.2" y="137.4">LED1</text>
<text x="137" y="137.4">GPIO18</text>
<text x="147.1" y="137.4">LCD_R3</text>
<text x="180.2" y="134.8">IIC_SCL</text>
<text x="180.2" y="132.2">CT_INT</text>
<text x="192.9" y="132.2">GPIO21</text>
<text x="192.9" y="134.8">GPIO32</text>
<text x="22.3" y="138.7">GND</text>
<text x="78.5" y="142.5">EXIO_11</text>
<text x="78.5" y="139.9">EXIO_12</text>
<text x="91.2" y="142.5">AP_INT</text>
<text x="91.2" y="139.9">QMI_INT</text>
<text x="137" y="142.5">GPIO16</text>
<text x="137" y="139.9">GPIO17</text>
<text x="147.1" y="139.9">LCD_R4</text>
<text x="147.1" y="142.5">LCD_R5</text>
<text x="180.2" y="142.5">CT_RST</text>
<text x="180.2" y="139.9">IIC_SDA</text>
<text x="192.9" y="139.9">GPIO33</text>
<text x="192.9" y="142.5">GPIO45</text>
<text x="22.5" y="147.5">GPIO32</text>
<text x="22.5" y="145">GPIO36</text>
<text x="32.7" y="145">IIC_INT</text>
<text x="32.7" y="147.5">IIC_SCL</text>
<text x="78.5" y="147.5">EXIO_9</text>
<text x="78.5" y="145">EXIO_10</text>
<text x="91.2" y="147.5">KEY1</text>
<text x="91.2" y="145">KEY2</text>
<text x="137" y="147.5">GPIO14</text>
<text x="137" y="145">GPIO15</text>
<text x="147.1" y="145">LCD_R6</text>
<text x="147.1" y="147.5">LCD_R7</text>
<text x="180.2" y="147.5">LCD_DE</text>
<text x="180.2" y="145">LCD_BL</text>
<text x="192.9" y="147.5">GPIO22</text>
<text x="192.9" y="145">GPIO53</text>
<text x="22.5" y="150.1">GPIO33</text>
<text x="32.7" y="150.1">IIC_SDA</text>
<text x="78.5" y="152.6">EXIO_7</text>
<text x="78.5" y="150.1">EXIO_8</text>
<text x="78.5" y="155.1">EXIO_6</text>
<text x="91.2" y="152.6">SLCD_RST</text>
<text x="91.2" y="150.1">KEY0</text>
<text x="136.6" y="153.9">GND</text>
<text x="180.2" y="155.1">LCD_CLK</text>
<text x="192.9" y="155.1">GPIO20</text>
<text x="78.5" y="160.2">EXIO_4</text>
<text x="78.5" y="157.7">EXIO_5</text>
<text x="91.2" y="157.7">SLCD_PWR</text>
<text x="91.2" y="160.2">RS485_RE</text>
<text x="137" y="160.2">GPIO12</text>
<text x="137" y="157.7">GPIO13</text>
<text x="147.1" y="157.7">LCD_G2</text>
<text x="147.1" y="160.2">LCD_G3</text>
<text x="180.2" y="160.2">LCD_B7</text>
<text x="192.9" y="157.7">GND</text>
<text x="192.9" y="160.2">GPIO3</text>
<text x="18.3" y="166.6">ESP_3V3</text>
<text x="78.5" y="167.8">EXIO_1</text>
<text x="78.5" y="165.3">EXIO_2</text>
<text x="78.5" y="162.7">EXIO_3</text>
<text x="91.2" y="162.7">GEC_KEY</text>
<text x="91.2" y="165.3">GEC_LED</text>
<text x="91.2" y="167.8">SPK_EN</text>
<text x="137" y="167.8">GPIO9</text>
<text x="137" y="165.3">GPIO10</text>
<text x="137" y="162.7">GPIO11</text>
<text x="147.1" y="162.7">LCD_G4</text>
<text x="147.1" y="165.3">LCD_G5</text>
<text x="147.1" y="167.8">LCD_G6</text>
<text x="180.2" y="167.8">LCD_B4</text>
<text x="180.2" y="165.3">LCD_B5</text>
<text x="180.2" y="162.7">LCD_B6</text>
<text x="192.9" y="162.7">GPIO4</text>
<text x="192.9" y="165.3">GPIO5</text>
<text x="192.9" y="167.8">GPIO6</text>
<text x="19.7" y="171.6">GND</text>
<text x="78.5" y="170.4">EXIO_0</text>
<text x="91.2" y="170.4">BEEP</text>
<text x="137" y="170.4">GPIO8</text>
<text x="147.1" y="170.4">LCD_G7</text>
<text x="180.2" y="170.4">LCD_B3</text>
<text x="192.9" y="170.4">GPIO7</text>
<text x="152.4" y="188.2">GND</text>
<text x="177.8" y="188.2">GND</text>
</g>
<g font-size="2.3" fill="#000080">
<text x="156.7" y="35.7">R1</text>
<text x="165.6" y="35.7">10K</text>
<text x="173.2" y="38.9">RESET</text>
<text x="171.9" y="45.8">C1</text>
<text x="177.1" y="45.8">104</text>
<text x="156.7" y="87.2">R2</text>
<text x="165.6" y="87.2">10K</text>
<text x="173.9" y="91">BOOT</text>
<text x="53" y="96.7">P2</text>
<text x="146.5" y="124.6">C2</text>
<text x="150.9" y="124.6">104</text>
<text x="162.4" y="123.4">J1</text>
<text x="50.5" y="129.7">U1</text>
<text x="243.8" y="127.2">P1</text>
<text x="37.8" y="132.2">C3</text>
<text x="37.8" y="136.1">104</text>
<text x="50.5" y="175.4">XL9555</text>
<text x="162.4" y="179.3">RGBLCD</text>
</g>
</svg>
